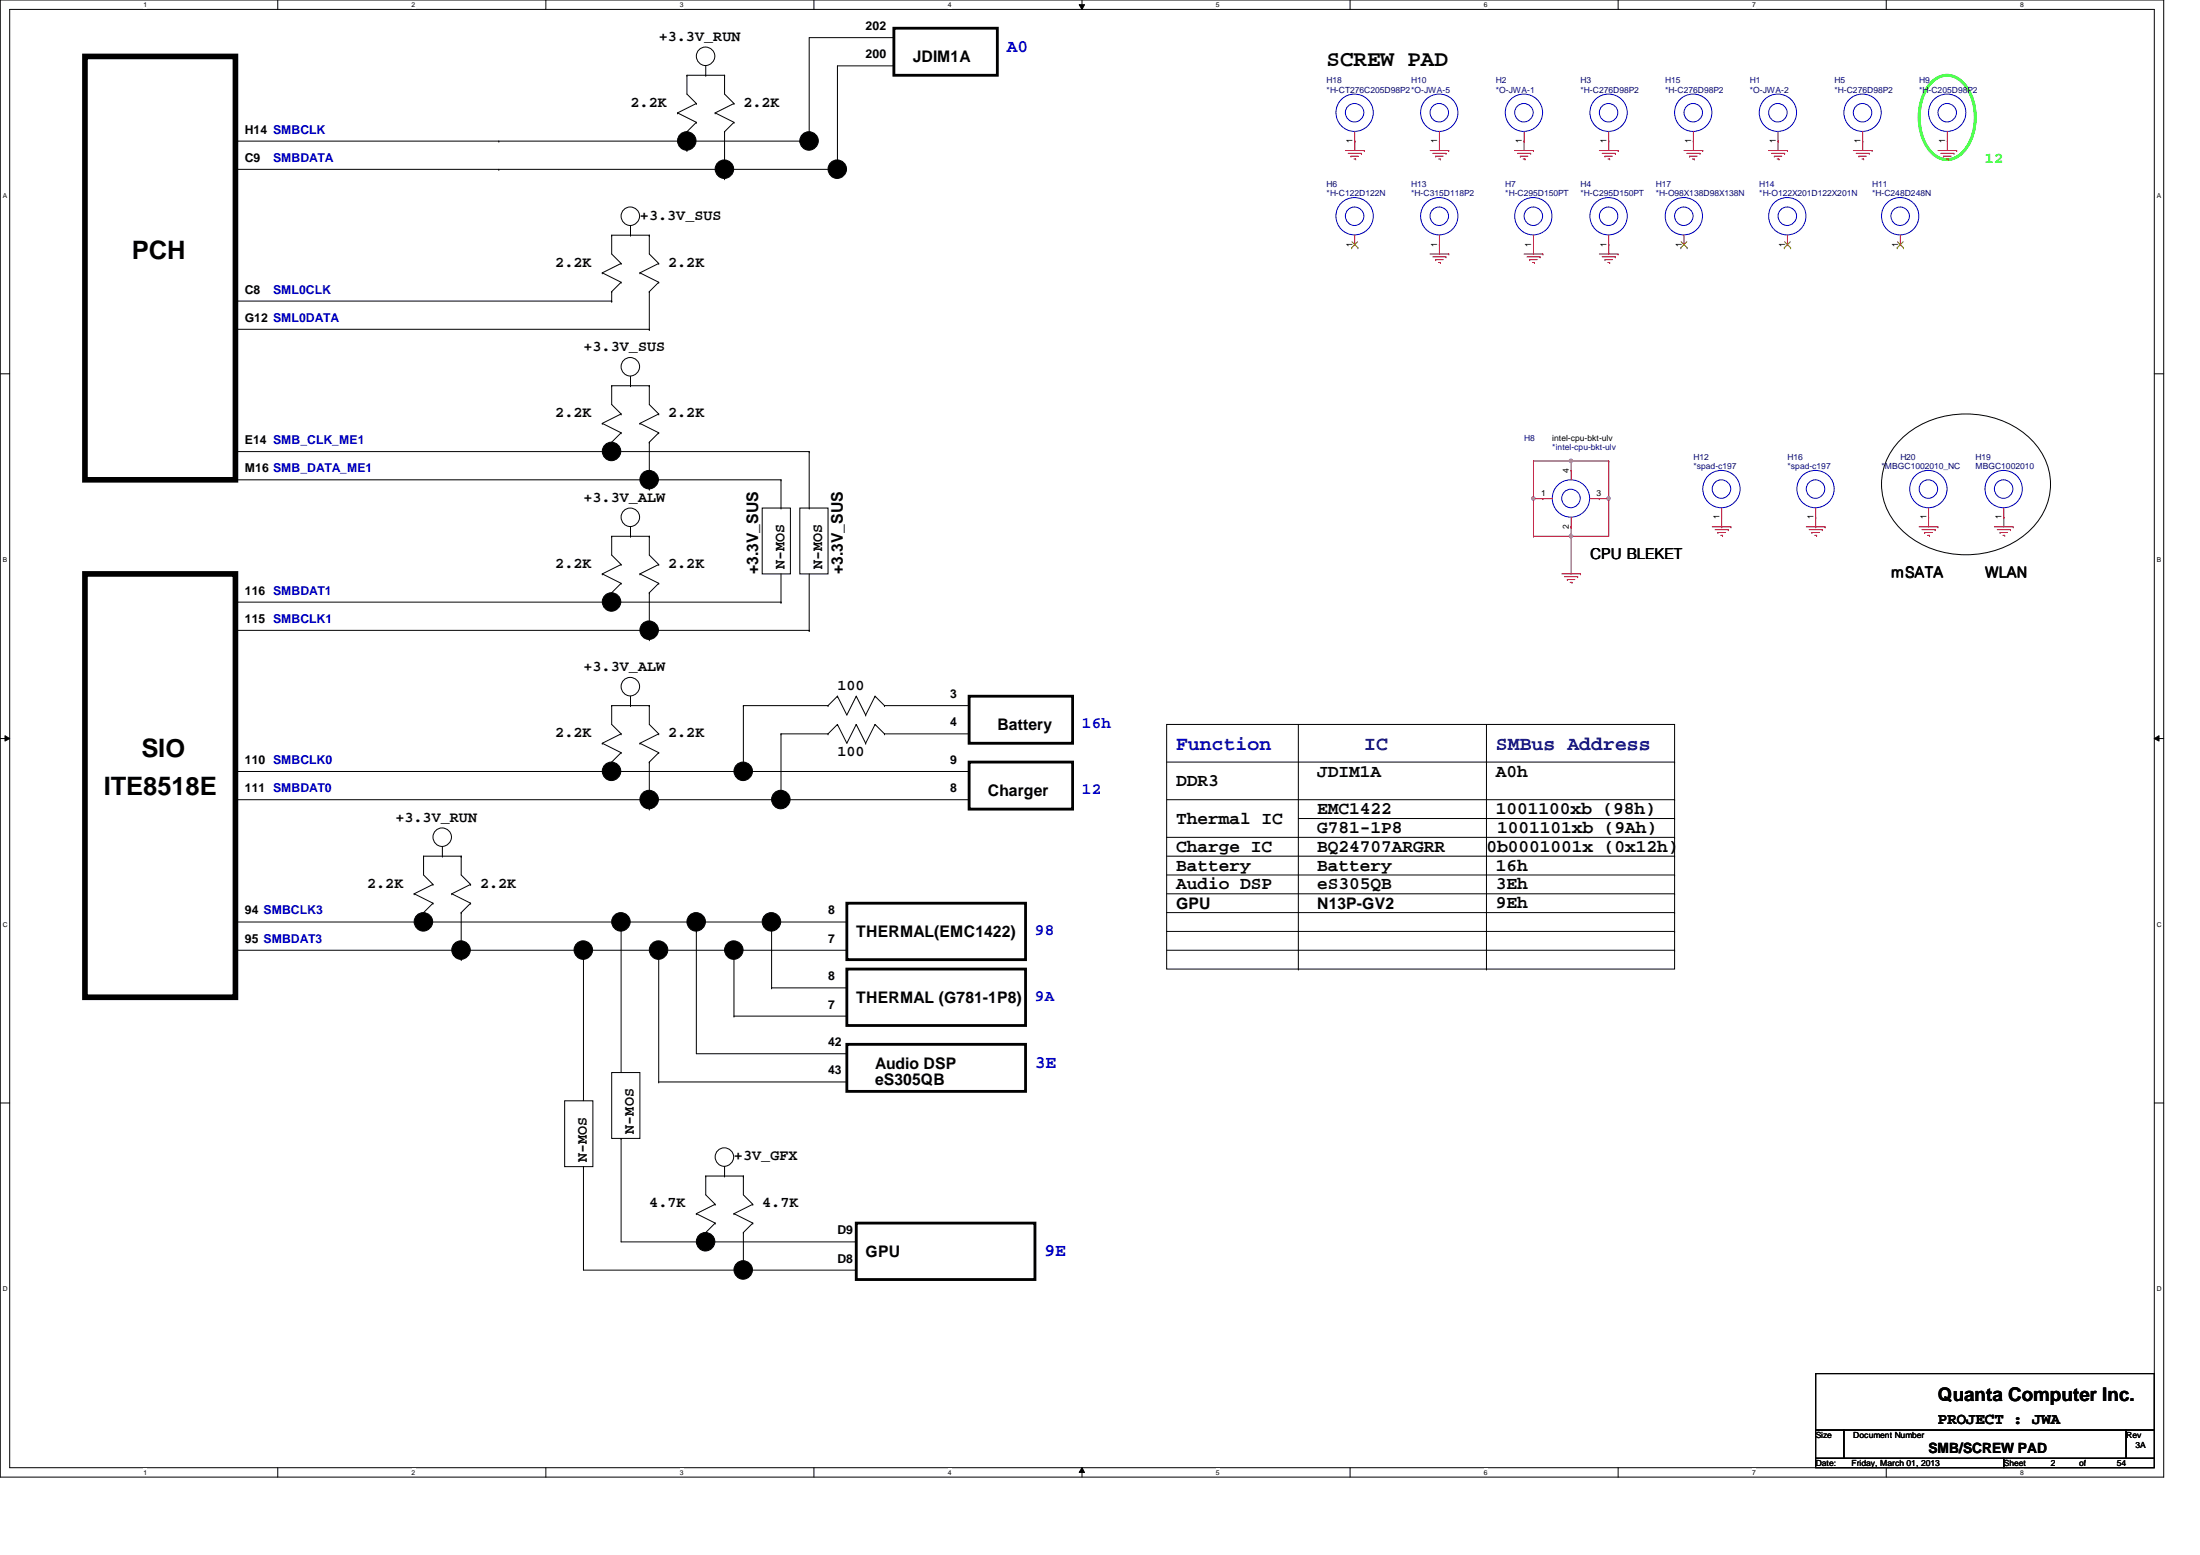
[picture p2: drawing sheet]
<svg xmlns="http://www.w3.org/2000/svg" width="297mm" height="210mm" viewBox="0 0 297 210" stroke-linecap="round" stroke-linejoin="round" font-family="sans-serif">
<path d="M0 0h292.1v199.4h-292.1zM1.3 1.3h289.6v196.8h-289.6z" fill="none" stroke="#000" stroke-width=".14"/>
<g fill="#fff">
<path d="M19.4 .1h.5v1h-.5z"/>
<path d="M19.4 198.2h.5v1.1h-.5z"/>
</g>
<path d="M37.5 0v1.3M37.5 198.1v1.3" fill="none" stroke="#000" stroke-width=".14"/>
<g fill="#fff">
<path d="M55.6 .1h.5v1h-.5z"/>
<path d="M55.6 198.2h.5v1.1h-.5z"/>
</g>
<path d="M73.7 0v1.3M73.7 198.1v1.3" fill="none" stroke="#000" stroke-width=".14"/>
<g fill="#fff">
<path d="M91.8 .1h.5v1h-.5z"/>
<path d="M91.8 198.2h.5v1.1h-.5z"/>
</g>
<path d="M109.9 0v1.3M109.9 198.1v1.3" fill="none" stroke="#000" stroke-width=".14"/>
<g fill="#fff">
<path d="M128 .1h.5v1h-.5z"/>
<path d="M128 198.2h.5v1.1h-.5z"/>
</g>
<path d="M145.7 .6h.7l-.3 .7zM146.1 0v1.3M146.1 198.1l.3 .7h-.7zM146.1 198.1v1.3" fill="none" stroke="#000" stroke-width=".14"/>
<path d="M145.7 .6h.7l-.3 .7zM146.1 198.1l.3 .7h-.7z" fill="#000"/>
<g fill="#fff">
<path d="M164.2 .1h.5v1h-.5z"/>
<path d="M164.2 198.2h.5v1.1h-.5z"/>
</g>
<path d="M182.3 0v1.3M182.3 198.1v1.3" fill="none" stroke="#000" stroke-width=".14"/>
<g fill="#fff">
<path d="M200.4 .1h.5v1h-.5z"/>
<path d="M200.4 198.2h.5v1.1h-.5z"/>
</g>
<path d="M218.5 0v1.3M218.5 198.1v1.3" fill="none" stroke="#000" stroke-width=".14"/>
<g fill="#fff">
<path d="M236.6 .1h.5v1h-.5z"/>
<path d="M236.6 198.2h.5v1.1h-.5z"/>
</g>
<path d="M254.7 0v1.3M254.7 198.1v1.3" fill="none" stroke="#000" stroke-width=".14"/>
<g fill="#fff">
<path d="M272.8 .1h.5v1h-.5z"/>
<path d="M272.8 198.2h.5v1.1h-.5z"/>
<path d="M.4 25.9h.5v1h-.5z"/>
<path d="M291.2 25.9h.6v1h-.6z"/>
<path d="M.4 75.1h.6v1h-.6z"/>
<path d="M291.2 75.1h.6v1h-.6z"/>
</g>
<path d="M0 50.5h1.3M290.9 50.5h1.2" fill="none" stroke="#000" stroke-width=".14"/>
<g fill="#fff">
<path d="M.4 124.3h.6v1h-.6z"/>
<path d="M291.2 124.3h.6v1h-.6z"/>
</g>
<path d="M0 99.7h1.3M.7 99.3l.6 .4-.6 .3zM290.9 99.7l.6-.4v.7zM290.9 99.7h1.2" fill="none" stroke="#000" stroke-width=".14"/>
<path d="M.7 99.3l.6 .4-.6 .3zM290.9 99.7l.6-.4v.7z" fill="#000"/>
<g fill="#fff">
<path d="M.4 173.5h.6v1h-.6z"/>
<path d="M291.2 173.5h.6v1h-.6z"/>
</g>
<g fill="none" stroke="#000" stroke-width=".14">
<path d="M31.8 19h76.2M67.3 19h.1M91.5 15.2h.1M91.5 15.2l2.5 1.3M92.7 10.2h.1M92.7 17.8h.1M92.7 10.2v2.5l1.3 1.3M92.7 17.8v2.5M92.7 10.2h5.1M94 14h.1M94 16.5h.1M94 14l-2.5 1.2"/>
<path d="M94 16.5l-1.3 1.3M95.3 10.2h.1M95.3 8.9v1.3M96.6 15.2h.1M96.6 15.2l2.5 1.3M97.8 10.2h.1M97.8 17.8h.1M97.8 10.2v2.5l1.3 1.3M97.8 17.8v6.3M99.1 14h.1M99.1 16.5h.1M99.1 14l-2.5 1.2"/>
<path d="M99.1 16.5l-1.3 1.3M108 19h.1M109.3 19h.1M120.7 5.1h.1M120.7 8.9h.1M120.7 5.1h-11.4v13.9M120.7 8.9h-7.6v14M31.8 22.9h81.3M67.3 22.9h.1M81.3 36.8h.1M81.3 36.8l2.6 1.3M82.6 31.7h.1"/>
<path d="M82.6 39.4h.1M82.6 31.7v2.6l1.3 1.3M82.6 39.4v1.2M82.6 31.7h5.1M83.9 38.1h.1M83.9 35.6h.1M83.9 38.1l-1.3 1.3M83.9 35.6l-2.6 1.2M85.1 31.7h.1M85.1 30.5v1.2M86.4 36.8h.1M86.4 36.8l2.5 1.3"/>
<path d="M87.7 31.7h.1M87.7 39.4h.1M87.7 31.7v2.6l1.2 1.3M87.7 39.4v5M88.9 35.6h.1M88.9 38.1h.1M88.9 38.1l-1.2 1.3M88.9 35.6l-2.5 1.2M92.7 20.3h.1M97.8 24.1h.1M113.1 22.9h.1M31.8 40.6h50.8"/>
<path d="M31.8 44.4h55.9M81.3 57.1h.1M81.3 57.1l2.6 1.3M82.6 40.6h.1M82.6 59.7h.1M82.6 52.1h.1M82.6 52.1v2.5l1.3 1.3M82.6 52.1h5.1M83.9 55.9h.1M83.9 58.4h.1M83.9 58.4l-1.3 1.3M83.9 55.9l-2.6 1.2"/>
<path d="M85.1 52.1h.1M85.1 50.8v1.3M86.4 57.1h.1M86.4 57.1l2.5 1.3M87.7 44.4h.1M87.7 59.7h.1M87.7 52.1h.1M87.7 52.1v2.5l1.2 1.3M87.7 59.7v6.3M88.9 55.9h.1M88.9 58.4h.1M88.9 58.4l-1.2 1.3"/>
<path d="M88.9 55.9l-2.5 1.2M256.9 59.1a13 13 0 0 1 17.1 0 8.3 8.3 0 0 1 0 12.6 13 13 0 0 1-17.1 0 8.4 8.4 0 0 1 0-12.6zM31.8 61h77.5M31.8 64.8h73.6M81.3 77.5h.1M81.3 77.5l2.6 1.2M82.6 72.4h.1M82.6 72.4v2.5l1.3 1.3M82.6 72.4h5.1M83.9 76.2h.1M83.9 78.7h.1M83.9 78.7l-1.3 1.3"/>
<path d="M83.9 76.2l-2.6 1.3M85.1 72.4h.1M85.1 71.1v1.3M86.4 77.5h.1M86.4 77.5l2.5 1.2M87.7 72.4h.1M87.7 66h.1M87.7 72.4v2.5l1.2 1.3M88.9 76.2h.1M88.9 78.7h.1M88.9 78.7l-1.2 1.3M88.9 76.2l-2.5 1.3"/>
<path d="M102.9 68.6h3.8v8.9h-3.8zM105.4 68.6h.1M105.4 64.8h.1M105.4 64.8v3.8M105.4 77.5v3.8M108 68.6h3.8v8.9h-3.8zM109.3 68.6h.1M109.3 61h.1M109.3 61v7.6M109.3 77.5v7.6M31.8 85.1h77.5M31.8 81.3h73.6"/>
<path d="M82.6 80h.1M82.6 95.2h.1M82.6 95.2v2.6l1.3 1.3M82.6 95.2h5.1M83.9 99.1h.1M83.9 99.1l-2.6 1.2M85.1 95.2h.1M85.1 94v1.2M87.7 80h.1M87.7 86.4h.1M87.7 95.2h.1M87.7 80v6.4"/>
<path d="M87.7 95.2v2.6l1.2 1.3M88.9 99.1h.1M88.9 99.1l-2.5 1.2M100.4 95.2h.1M100.4 95.2h11.4M100.4 95.2v8.9M105.4 81.3h.1M105.4 99.1h.1M105.4 99.1v8.8M105.4 99.1h6.4M109.3 85.1h.1M111.8 95.2h.1"/>
<path d="M111.8 99.1h.1M113.1 94h.1M113.1 97.8h.1M113.1 94l1.2 2.5 1.3-2.5M113.1 94l-1.3 1.2M113.1 97.8l1.2 2.5 1.3-2.5M113.1 97.8l-1.3 1.3M115.6 94h.1M115.6 97.8h.1M115.6 94l1.3 2.5M115.6 97.8l1.3 2.5M116.9 96.5h.1"/>
<path d="M118.1 94h.1M118.1 97.8h.1M118.1 94l-1.2 2.5M118.1 94l1.3 1.2M118.1 97.8l-1.2 2.5M118.1 97.8l1.3 1.3M119.4 95.2h.1M119.4 99.1h.1M119.4 95.2h11.4M119.4 99.1h11.4M130.8 95.2h.1M130.8 99.1h.1"/>
<path d="M157.5 97.8h68.6v33h-68.6zM175.3 97.8v33M200.7 97.8v33M31.8 107.9h99M31.8 104.1h99M57.2 115.6h.1M57.2 115.6h5.1M57.2 115.6v2.5l1.3 1.3M58.5 119.4h.1M58.5 119.4l-2.6 1.2M59.7 115.6h.1M59.7 114.3v1.3"/>
<path d="M62.3 115.6h.1M62.3 115.6v2.5l1.2 1.3M63.5 119.4h.1M63.5 119.4l-2.5 1.2M81.3 100.3h.1M81.3 100.3l2.6 1.3M82.6 102.9h.1M83.9 101.6h.1M83.9 101.6l-1.3 1.3M86.4 100.3h.1M86.4 100.3l2.5 1.3M87.7 102.9h.1"/>
<path d="M87.7 109.2h.1M87.7 102.9v6.3M88.9 101.6h.1M88.9 101.6l-1.2 1.3M116.9 100.3h.1M130.8 107.9h.1M130.8 104.1h.1M157.5 102.9h68.6M157.5 107.9h68.6M157.5 113h68.6M157.5 115.6h68.6M157.5 118.1h68.6"/>
<path d="M175.3 110.5h50.8M226.1 102.9h.1M226.1 107.9h.1M226.1 113h.1M226.1 110.5h.1M226.1 115.6h.1M226.1 118.1h.1M31.8 128.3h82.5M31.8 124.5h82.5M55.9 120.6h.1M55.9 120.6l2.6 1.3M57.2 123.2h.1"/>
<path d="M58.5 121.9h.1M58.5 121.9l-1.3 1.3M61 120.6h.1M61 120.6l2.5 1.3M62.3 123.2h.1M62.3 129.5h.1M62.3 123.2v6.3M63.5 121.9h.1M63.5 121.9l-1.2 1.3M78.8 128.3h.1M78.8 128.3v20.3M83.9 124.5h.1"/>
<path d="M83.9 124.5v20.3M88.9 129.5v16.5M94 125.7h.1M94 125.7v16.5h20.3M99.1 137.2h.1M99.1 128.3v8.9M99.1 137.2h15.2M104.2 128.3h.1M104.2 124.5h.1M104.2 133.3h.1M104.2 124.5v8.8M104.2 133.3h10.1"/>
<path d="M114.3 128.3h.1M114.3 124.5h.1M114.3 133.3h.1M114.3 137.2h.1M157.5 128.3h68.6M157.5 120.6h68.6M157.5 123.2h68.6M157.5 125.7h68.6M175.3 130.8h.1M200.7 130.8h.1M226.1 120.6h.1M226.1 123.2h.1"/>
<path d="M226.1 125.7h.1M226.1 128.3h.1M0 148.9h1.3M76.2 148.6h3.8v8.9h-3.8zM78.8 157.5h.1M78.8 157.5v13.9h36.8M82.6 144.8h3.8v8.9h-3.8zM83.9 153.7h.1M83.9 153.7v13.9h31.7M88.9 146h.1M88.9 146h25.4M95.3 158.7h.1"/>
<path d="M95.3 158.7v2.6l1.3 1.3M95.3 158.7h5.1M97.8 158.7h.1M97.8 157.5v1.2M100.4 158.7h.1M100.4 158.7v2.6l1.2 1.3M114.3 142.2h.1M114.3 146h.1M290.9 148.9h1.2M94 163.8h.1M94 163.8l2.6 1.3M95.3 166.4h.1"/>
<path d="M95.3 167.6h.1M95.3 166.4v1.2M96.6 165.1h.1M96.6 162.6h.1M96.6 165.1l-1.3 1.3M96.6 162.6l-2.6 1.2M99.1 163.8h.1M99.1 163.8l2.5 1.3M100.4 171.4h.1M100.4 166.4h.1M100.4 166.4v5M101.6 162.6h.1"/>
<path d="M101.6 165.1h.1M101.6 165.1l-1.2 1.3M101.6 162.6l-2.5 1.2M115.6 167.6h.1M115.6 171.4h.1"/>
<circle cx="92.7" cy="19" r="1.25"/>
<circle cx="95.3" cy="7.6" r="1.25"/>
<circle cx="109.2" cy="19" r="1.25"/>
<circle cx="85.1" cy="29.2" r="1.25"/>
<circle cx="97.8" cy="22.8" r="1.25"/>
<circle cx="113" cy="22.8" r="1.25"/>
<circle cx="85.1" cy="49.5" r="1.25"/>
<circle cx="82.6" cy="60.9" r="1.25"/>
<circle cx="85.1" cy="69.8" r="1.25"/>
<circle cx="87.6" cy="64.7" r="1.25"/>
<circle cx="82.6" cy="81.3" r="1.25"/>
<circle cx="85.1" cy="92.7" r="1.25"/>
<circle cx="87.6" cy="85.1" r="1.25"/>
<circle cx="59.7" cy="113" r="1.25"/>
<circle cx="82.6" cy="104.1" r="1.25"/>
<circle cx="87.6" cy="107.9" r="1.25"/>
<circle cx="100.3" cy="104.1" r="1.25"/>
<circle cx="105.4" cy="107.9" r="1.25"/>
<circle cx="57.2" cy="124.4" r="1.25"/>
<circle cx="62.2" cy="128.2" r="1.25"/>
<circle cx="78.8" cy="128.2" r="1.25"/>
<circle cx="83.8" cy="124.4" r="1.25"/>
<circle cx="88.9" cy="128.2" r="1.25"/>
<circle cx="94" cy="124.4" r="1.25"/>
<circle cx="99.1" cy="128.2" r="1.25"/>
<circle cx="104.2" cy="124.4" r="1.25"/>
<circle cx="97.8" cy="156.2" r="1.25"/>
<circle cx="95.3" cy="167.6" r="1.25"/>
<circle cx="100.3" cy="171.4" r="1.25"/>
</g>
<g fill="#000">
<circle cx="92.7" cy="19" r="1.25"/>
<circle cx="109.2" cy="19" r="1.25"/>
<circle cx="97.8" cy="22.8" r="1.25"/>
<circle cx="113" cy="22.8" r="1.25"/>
<circle cx="82.6" cy="60.9" r="1.25"/>
<circle cx="87.6" cy="64.7" r="1.25"/>
<circle cx="82.6" cy="81.3" r="1.25"/>
<circle cx="87.6" cy="85.1" r="1.25"/>
<circle cx="82.6" cy="104.1" r="1.25"/>
<circle cx="87.6" cy="107.9" r="1.25"/>
<circle cx="100.3" cy="104.1" r="1.25"/>
<circle cx="105.4" cy="107.9" r="1.25"/>
<circle cx="57.2" cy="124.4" r="1.25"/>
<circle cx="62.2" cy="128.2" r="1.25"/>
<circle cx="78.8" cy="128.2" r="1.25"/>
<circle cx="83.8" cy="124.4" r="1.25"/>
<circle cx="88.9" cy="128.2" r="1.25"/>
<circle cx="94" cy="124.4" r="1.25"/>
<circle cx="99.1" cy="128.2" r="1.25"/>
<circle cx="104.2" cy="124.4" r="1.25"/>
<circle cx="95.3" cy="167.6" r="1.25"/>
<circle cx="100.3" cy="171.4" r="1.25"/>
</g>
<path d="M120.7 3.8h14v6.4h-14zM130.8 94h14v6.3h-14zM130.8 102.9h14v6.3h-14zM114.3 121.9h24.2v7.6h-24.2zM114.3 130.8h24.2v7.6h-24.2zM114.3 141h24.2v6.3h-24.2zM115.6 165.1h24.1v7.6h-24.1z" fill="none" stroke="#000" stroke-width=".38"/>
<path d="M11.5 7.6h20.3v57.2h-20.3zM11.5 77.5h20.3v57.1h-20.3z" fill="none" stroke="#000" stroke-width=".76"/>
<path d="M261 10.9a2.82 2.82 0 0 1 4.3 .6 7.6 7.6 0 0 1 0 8.7 2.87 2.87 0 0 1-4.8 0 7.7 7.7 0 0 1 0-8.7z" fill="none" stroke="#0f0" stroke-width=".38"/>
<g fill="none" stroke="#800040" stroke-width=".14">
<path d="M182.9 19h.1M182.9 19v1.3M194.3 19h.1M194.3 19v1.3M205.8 19h.1M205.8 19v1.3M217.2 19h.1M217.2 19v1.3M228.6 19h.1M228.6 19v1.3M240.1 19h.1M240.1 19v1.3"/>
<path d="M251.5 19h.1M251.5 19v1.3M262.9 19h.1M262.9 19v1.3M194.3 33h.1M194.3 33v1.3M207 33h.1M207 33v1.3M217.2 33h.1M217.2 33v1.3M212.1 72.4h.1M212.1 72.4v5.1"/>
<path d="M260.4 69.8h.1M260.4 69.8v1.3"/>
</g>
<path d="M211.9 72.2h.4v.1v.2l-.2 .1-.2-.1z" fill-rule="evenodd" fill="#f0f"/>
<path d="M211.9 72.2h.4v.1v.2l-.2 .1-.2-.1z" fill="none" stroke="#f0f" stroke-width=".14"/>
<path d="M217.2 62.2h.1M217.2 62.2v5.1" fill="none" stroke="#800040" stroke-width=".14"/>
<path d="M217 67.1h.3l.1 .2-.1 .1-.1 .1-.2-.1z" fill-rule="evenodd" fill="#f0f"/>
<path d="M217 67.1h.3l.1 .2-.1 .1-.1 .1-.2-.1z" fill="none" stroke="#f0f" stroke-width=".14"/>
<path d="M207 62.2h.1M207 62.2v5.1" fill="none" stroke="#800040" stroke-width=".14"/>
<path d="M206.9 67.1h.3l.1 .2-.1 .1-.2 .1-.1-.1z" fill-rule="evenodd" fill="#f0f"/>
<path d="M206.9 67.1h.3l.1 .2-.1 .1-.2 .1-.1-.1z" fill="none" stroke="#f0f" stroke-width=".14"/>
<path d="M212.1 72.4h.1M212.1 71.1h.1M212.1 62.2h.1M212.1 72.4h5.1M212.1 62.2v1.3M212.1 71.1v1.3" fill="none" stroke="#800040" stroke-width=".14"/>
<path d="M211.9 62h.4v.2v.2h-.2h-.2z" fill-rule="evenodd" fill="#f0f"/>
<path d="M211.9 62h.4v.2v.2h-.2h-.2z" fill="none" stroke="#f0f" stroke-width=".14"/>
<g fill="none" stroke="#800040" stroke-width=".14">
<path d="M207 62.2h.1M207 67.3h.1M207 72.4h.1M207 62.2h10.2M207 67.3v5.1M207 72.4h5.1M207 67.3h1.3M212.1 62.2h.1M215.9 67.3h.1M215.9 67.3h1.3M217.2 67.3h.1M217.2 67.3v5.1"/>
<path d="M232.4 71.1h.1M232.4 69.8v1.3M245.1 71.1h.1M245.1 69.8v1.3M270.5 69.8h.1M270.5 69.8v1.3"/>
</g>
<g fill="none" stroke="#f00" stroke-width=".14">
<path d="M182.9 19h.1M182.9 17.8v1.2M194.3 19h.1M194.3 17.8v1.2M205.8 19h.1M205.8 17.8v1.2M217.2 19h.1M217.2 17.8v1.2M228.6 19h.1M228.6 17.8v1.2M240.1 19h.1M240.1 17.8v1.2"/>
<path d="M251.5 19h.1M251.5 17.8v1.2M262.9 19h.1M262.9 17.8v1.2M181.6 20.3h2.6M182 20.7h1.8M182.4 21.1h.1M182.4 21.1h1M182.8 21.5h.2M182.9 33h.1M182.9 31.7v1.3M183 21.5h.1"/>
<path d="M183.8 20.7h.1M184.2 20.3h.1M193.1 20.3h2.5M193.1 34.3h2.5M193.5 20.7h1.7M193.5 34.7h1.7M193.8 21.1h.1M193.8 35.1h.1M193.8 21.1h1.1M193.8 35.1h1.1M194.2 21.5h.3M194.2 35.4h.3"/>
<path d="M194.3 33h.1M194.3 31.7v1.3M194.5 21.5h.1M194.5 35.4h.1M195.2 20.7h.1M195.2 34.7h.1M195.6 20.3h.1M195.6 34.3h.1M204.5 20.3h2.5M204.9 20.7h1.8M205.3 21.1h.1M205.3 21.1h1"/>
<path d="M205.7 21.5h.2M205.8 34.3h2.5M205.9 21.5h.1M206.2 34.7h1.7M206.5 35.1h.1M206.5 35.1h1.1M206.7 20.7h.1M206.9 35.4h.3M207 20.3h.1M207 33h.1M207 31.7v1.3M207.2 35.4h.1"/>
<path d="M207.9 34.7h.1M208.3 34.3h.1M215.9 20.3h2.6M215.9 34.3h2.6M216.3 20.7h1.8M216.3 34.7h1.8M216.7 21.1h.1M216.7 35.1h.1M216.7 21.1h1M216.7 35.1h1M217.1 21.5h.2M217.1 35.4h.2"/>
<path d="M217.2 33h.1M217.2 31.7v1.3M217.3 21.5h.1M217.3 35.4h.1M218.1 20.7h.1M218.1 34.7h.1M218.5 20.3h.1M218.5 34.3h.1M227.4 33h.1M227.4 20.3h2.5M227.4 31.7v1.3M227.7 20.7h1.8"/>
<path d="M228.1 21.1h.1M228.1 21.1h1M228.5 21.5h.3M228.8 21.5h.1M229.5 20.7h.1M229.9 20.3h.1M238.8 20.3h2.5M239.2 20.7h1.8M239.6 21.1h.1M239.6 21.1h1M239.9 21.5h.3M240.2 21.5h.1"/>
<path d="M241 20.7h.1M241.3 20.3h.1M241.3 33h.1M241.3 31.7v1.3M250.2 20.3h2.6M250.6 20.7h1.8M251 21.1h.1M251 21.1h1M251.4 21.5h.2M251.6 21.5h.1M252.4 20.7h.1M252.8 20.3h.1"/>
<path d="M256.6 33h.1M256.6 31.7v1.3M261.7 20.3h2.5M262 20.7h1.8M262.4 21.1h.1M262.4 21.1h1M262.8 21.5h.3M263.1 21.5h.1M263.8 20.7h.1M264.2 20.3h.1M208.3 67.3h.1M208.3 67.3h1.3"/>
<path d="M210.9 77.5h2.5M211.2 77.9h1.8M211.6 78.2h.1M211.6 78.2h1M212 78.6h.3M212.1 63.5h.1M212.1 71.1h.1M212.1 63.5v1.3M212.1 69.8v1.3M212.3 78.6h.1M213 77.9h.1M213.4 77.5h.1"/>
<path d="M214.7 67.3h1.2M215.9 67.3h.1M231.2 71.1h2.5M231.6 71.5h1.7M231.9 71.9h.1M231.9 71.9h1.1M232.3 72.3h.3M232.4 69.8h.1M232.4 68.6v1.2M232.6 72.3h.1M233.3 71.5h.1M233.7 71.1h.1"/>
<path d="M243.9 71.1h2.5M244.3 71.5h1.7M244.6 71.9h.1M244.6 71.9h1.1M245 72.3h.3M245.1 69.8h.1M245.1 68.6v1.2M245.3 72.3h.1M246 71.5h.1M246.4 71.1h.1M259.1 71.1h2.6M259.5 71.5h1.8"/>
<path d="M259.9 71.9h.1M259.9 71.9h1M260.3 72.3h.2M260.4 69.8h.1M260.4 68.6v1.2M260.5 72.3h.1M261.3 71.5h.1M261.7 71.1h.1M269.3 71.1h2.5M269.7 71.5h1.7M270 71.9h.1M270 71.9h1.1"/>
<path d="M270.4 72.3h.3M270.5 69.8h.1M270.5 68.6v1.2M270.7 72.3h.1M271.4 71.5h.1M271.8 71.1h.1"/>
</g>
<path d="M245.1 185.4h45.8v7.6h-45.8zM245.1 193h3.9v3.8h-3.9zM245.1 196.8h25.4v1.3h-25.4zM249 193h38.1v3.8h-38.1zM270.5 196.8h20.4v1.3h-20.4zM287.1 193h3.8v3.8h-3.8z" fill="none" stroke="#000" stroke-width=".14"/>
<g fill="none" stroke="#00f" stroke-width=".14">
<circle cx="182.9" cy="15.2" r="2.52"/>
<circle cx="182.9" cy="15.2" r="1.25"/>
<circle cx="194.3" cy="15.2" r="2.52"/>
<circle cx="194.3" cy="15.2" r="1.25"/>
<circle cx="205.8" cy="15.2" r="2.52"/>
<circle cx="205.8" cy="15.2" r="1.25"/>
<circle cx="217.2" cy="15.2" r="2.52"/>
<circle cx="217.2" cy="15.2" r="1.25"/>
<circle cx="228.6" cy="15.2" r="2.52"/>
<circle cx="228.6" cy="15.2" r="1.25"/>
<circle cx="240" cy="15.2" r="2.52"/>
<circle cx="240" cy="15.2" r="1.25"/>
<circle cx="251.5" cy="15.2" r="2.52"/>
<circle cx="251.5" cy="15.2" r="1.25"/>
<circle cx="262.9" cy="15.2" r="2.52"/>
<circle cx="262.9" cy="15.2" r="1.25"/>
<circle cx="182.9" cy="29.2" r="2.52"/>
<circle cx="182.9" cy="29.2" r="1.25"/>
<circle cx="194.3" cy="29.2" r="2.52"/>
<circle cx="194.3" cy="29.2" r="1.25"/>
<circle cx="207" cy="29.2" r="2.52"/>
<circle cx="207" cy="29.2" r="1.25"/>
<circle cx="217.2" cy="29.2" r="2.52"/>
<circle cx="217.2" cy="29.2" r="1.25"/>
<circle cx="227.3" cy="29.2" r="2.52"/>
<circle cx="227.3" cy="29.2" r="1.25"/>
<circle cx="241.3" cy="29.2" r="2.52"/>
<circle cx="241.3" cy="29.2" r="1.25"/>
<circle cx="256.6" cy="29.2" r="2.52"/>
<circle cx="256.6" cy="29.2" r="1.25"/>
<circle cx="212.1" cy="67.3" r="2.52"/>
<circle cx="212.1" cy="67.3" r="1.25"/>
<circle cx="232.4" cy="66" r="2.52"/>
<circle cx="232.4" cy="66" r="1.25"/>
<circle cx="245.1" cy="66" r="2.52"/>
<circle cx="245.1" cy="66" r="1.25"/>
<circle cx="260.4" cy="66" r="2.52"/>
<circle cx="260.4" cy="66" r="1.25"/>
<circle cx="270.5" cy="66" r="2.52"/>
<circle cx="270.5" cy="66" r="1.25"/>
</g>
<g fill="none" stroke="#804000" stroke-width=".14">
<path d="M182.5 33.4h.1M182.5 32.6l.8 .8M183.3 32.6l-.8 .8M183.3 33.4h.1M226.9 33.4h.1M227 32.6l.8 .8M227.7 32.6l-.8 .8M227.8 33.4h.1M240.9 33.4h.1M241 32.6l.8 .8M241.7 32.6l-.8 .8M241.8 33.4h.1"/>
<path d="M256.2 33.4h.1M256.2 32.6l.8 .8M257 32.6l-.8 .8M257 33.4h.1"/>
</g>
<path d="M211.9 72.2h.4v.1v.2l-.2 .1-.2-.1z" fill-rule="evenodd" fill="#f0f"/>
<path d="M211.9 72.2h.4v.1v.2l-.2 .1-.2-.1z" fill="none" stroke="#f0f" stroke-width=".14"/>
<path d="M217 67.1h.3l.1 .2-.1 .1-.1 .1-.2-.1z" fill-rule="evenodd" fill="#f0f"/>
<path d="M217 67.1h.3l.1 .2-.1 .1-.1 .1-.2-.1z" fill="none" stroke="#f0f" stroke-width=".14"/>
<path d="M206.9 67.1h.3l.1 .2-.1 .1-.2 .1-.1-.1z" fill-rule="evenodd" fill="#f0f"/>
<path d="M206.9 67.1h.3l.1 .2-.1 .1-.2 .1-.1-.1z" fill="none" stroke="#f0f" stroke-width=".14"/>
<path d="M211.9 62h.4v.2v.2h-.2h-.2z" fill-rule="evenodd" fill="#f0f"/>
<path d="M211.9 62h.4v.2v.2h-.2h-.2z" fill="none" stroke="#f0f" stroke-width=".14"/>
<g font-size="3.4">
<text x="17.8" y="34.9">PCH</text>
<text x="14" y="107.3">ITE8518E</text>
<text x="19.1" y="102.2">SIO</text>
</g>
<text font-size="3" x="179.1" y="8.9">SCREW PAD</text>
<text font-size="2.7" fill="#0000a0" x="158.8" y="101.3">Function</text>
<g font-size="2.7" fill="#000080">
<text x="184.2" y="101.3">IC</text>
<text x="202" y="101.3">SMBus Address</text>
</g>
<text font-size="2.5" x="261.7" y="189.1">Quanta Computer Inc.</text>
<g font-size="2.4" fill="#00f">
<text x="135.9" y="7">A0</text>
<text x="139.7" y="144.2">3E</text>
<text x="141" y="169.6">9E</text>
</g>
<g font-size="2.4">
<text x="158.8" y="106.1">DDR3</text>
<text x="177.8" y="104.8">JDIM1A</text>
<text x="202" y="104.8">A0h</text>
<text x="158.8" y="111.2">Thermal IC</text>
<text x="177.8" y="109.9">EMC1422</text>
<text x="177.8" y="112.4">G781-1P8</text>
<text x="202" y="109.9">1001100xb (98h)</text>
<text x="202.1" y="112.4">1001101xb (9Ah)</text>
<text x="158.8" y="115">Charge IC</text>
<text x="158.8" y="117.5">Battery</text>
<text x="177.8" y="115">BQ24707ARGRR</text>
<text x="177.8" y="117.5">Battery</text>
<text x="200.7" y="115">0b0001001x (0x12h)</text>
<text x="202" y="117.5">16h</text>
<text x="158.8" y="120.1">Audio DSP</text>
<text x="177.8" y="120.1">eS305QB</text>
<text x="202" y="122.6">9Eh</text>
<text x="202" y="120.1">3Eh</text>
</g>
<g font-size="2.2">
<text x="123.2" y="8.4">JDIM1A</text>
<text x="102.4" y="77.5" transform="rotate(-90 102.4 77.5)">+3.3V_SUS</text>
<text x="113.8" y="77.5" transform="rotate(-90 113.8 77.5)">+3.3V_SUS</text>
<text x="134.7" y="98.6">Battery</text>
<text x="133.4" y="107.4">Charger</text>
<text x="158.8" y="122.7">GPU</text>
<text x="177.8" y="122.7">N13P-GV2</text>
<text x="115.6" y="126.5">THERMAL(EMC1422)</text>
<text x="115.6" y="135.4">THERMAL (G781-1P8)</text>
<text x="118.1" y="144.3">Audio DSP</text>
<text x="118.1" y="146.5">eS305QB</text>
<text x="116.9" y="169.7">GPU</text>
<text x="261.7" y="192.3">PROJECT : JWA</text>
</g>
<g font-size="2.2" fill="#00f">
<text x="146.1" y="98.3">16h</text>
<text x="146.1" y="107.2">12</text>
<text x="139.7" y="126.2">98</text>
<text x="139.7" y="135.1">9A</text>
</g>
<g font-size="2">
<text x="88.9" y="5.5">+3.3V_RUN</text>
<text x="85.1" y="14.4">2.2K</text>
<text x="100.4" y="14.4">2.2K</text>
<text x="86.4" y="29.6">+3.3V_SUS</text>
<text x="75" y="36">2.2K</text>
<text x="90.2" y="36">2.2K</text>
<text x="78.8" y="47.4">+3.3V_SUS</text>
<text x="75" y="56.3">2.2K</text>
<text x="90.2" y="56.3">2.2K</text>
<text x="78.8" y="67.7">+3.3V_ALW</text>
<text x="75" y="76.6">2.2K</text>
<text x="90.2" y="76.6">2.2K</text>
<text x="105.9" y="76.8" transform="rotate(-90 105.9 76.8)">N-MOS</text>
<text x="111" y="76.8" transform="rotate(-90 111 76.8)">N-MOS</text>
<text x="214.8" y="75.4">CPU BLEKET</text>
<text x="255.3" y="77.9">mSATA</text>
<text x="268" y="78">WLAN</text>
<text x="78.8" y="90.6">+3.3V_ALW</text>
<text x="113.1" y="93.1">100</text>
<text x="75" y="99.5">2.2K</text>
<text x="90.2" y="99.5">2.2K</text>
<text x="113.1" y="102">100</text>
<text x="53.4" y="110.9">+3.3V_RUN</text>
<text x="49.6" y="119.8">2.2K</text>
<text x="64.8" y="119.8">2.2K</text>
<text x="85.6" y="153" transform="rotate(-90 85.6 153)">N-MOS</text>
<text x="79.2" y="156.8" transform="rotate(-90 79.2 156.8)">N-MOS</text>
<text x="99.1" y="156.6">+3V_GFX</text>
<text x="87.7" y="163">4.7K</text>
<text x="102.9" y="163">4.7K</text>
</g>
<text font-size="2" fill="#0f0" x="268" y="22">12</text>
<text font-size="1.9" x="260.4" y="196.1">SMB/SCREW PAD</text>
<g font-size="1.7">
<text x="116.9" y="4.1">202</text>
<text x="116.9" y="7.9">200</text>
<text x="33.1" y="18">H14 SMBCLK</text>
<text x="33.1" y="21.8">C9</text>
<text x="33.1" y="39.6">C8</text>
<text x="33.1" y="43.4">G12 SML0DATA</text>
<text x="33.1" y="59.9">E14 SMB_CLK_ME1</text>
<text x="33.1" y="63.8">M16 SMB_DATA_ME1</text>
<text x="33.1" y="80.3">116 SMBDAT1</text>
<text x="33.1" y="84.1">115 SMBCLK1</text>
<text x="128.3" y="94.2">3</text>
<text x="128.3" y="98">4</text>
<text x="33.1" y="103.1">110 SMBCLK0</text>
<text x="33.1" y="106.9">111 SMBDAT0</text>
<text x="128.3" y="103.1">9</text>
<text x="128.3" y="106.9">8</text>
<text x="33.1" y="123.4">94 SMBCLK3</text>
<text x="111.8" y="123.4">8</text>
<text x="33.1" y="127.3">95 SMBDAT3</text>
<text x="111.8" y="127.3">7</text>
<text x="111.8" y="132.3">8</text>
<text x="111.8" y="136.1">7</text>
<text x="111.8" y="141.2">42</text>
<text x="111.8" y="145">43</text>
<text x="113.1" y="166.6">D9</text>
<text x="113.1" y="170.4">D8</text>
</g>
<g font-size="1.7" fill="#00f">
<text x="36.9" y="21.8">SMBDATA</text>
<text x="36.9" y="39.6">SML0CLK</text>
</g>
<g font-size="1.1" fill="#000080">
<text x="179.1" y="11.3">H18</text>
<text x="190.5" y="11.3">H10</text>
<text x="202" y="11.3">H2</text>
<text x="213.4" y="11.3">H3</text>
<text x="224.8" y="11.3">H15</text>
<text x="236.3" y="11.3">H1</text>
<text x="247.7" y="11.3">H5</text>
<text x="259.1" y="11.3">H9</text>
<text x="179.1" y="12.5">*H-CT276C205D98P2*O-JWA-5</text>
<text x="202" y="12.5">*O-JWA-1</text>
<text x="213.4" y="12.5">*H-C276D98P2</text>
<text x="224.8" y="12.5">*H-C276D98P2</text>
<text x="236.3" y="12.5">*O-JWA-2</text>
<text x="247.7" y="12.5">*H-C276D98P2</text>
<text x="259.1" y="12.5">*H-C205D98P2</text>
<text x="179.1" y="25.2">H6</text>
<text x="179.1" y="26.5">*H-C122D122N</text>
<text x="190.5" y="25.2">H13</text>
<text x="190.5" y="26.5">*H-C315D118P2</text>
<text x="203.2" y="25.2">H7</text>
<text x="203.2" y="26.5">*H-C295D150PT</text>
<text x="213.4" y="25.2">H4</text>
<text x="213.4" y="26.5">*H-C295D150PT</text>
<text x="223.6" y="25.2">H17</text>
<text x="223.6" y="26.5">*H-O98X138D98X138N</text>
<text x="237.5" y="25.2">H14</text>
<text x="237.5" y="26.5">*H-O122X201D122X201N</text>
<text x="252.8" y="25.2">H11</text>
<text x="252.8" y="26.5">*H-C248D248N</text>
<text x="205.8" y="59.5">H8</text>
<text x="209.6" y="60.8">*intel-cpu-bkt-ulv</text>
<text x="228.6" y="62.1">H12</text>
<text x="228.6" y="63.3">*spad-c197</text>
<text x="241.3" y="62.1">H16</text>
<text x="241.3" y="63.3">*spad-c197</text>
<text x="254" y="63.3">*MBGC1002010_NC</text>
<text x="256.6" y="62.1">H20</text>
<text x="266.7" y="62.1">H19</text>
<text x="266.7" y="63.3">MBGC1002010</text>
</g>
<g font-size="1.1">
<text x="182.6" y="19.3" transform="rotate(-90 182.6 19.3)">1</text>
<text x="194.1" y="19.3" transform="rotate(-90 194.1 19.3)">1</text>
<text x="205.5" y="19.3" transform="rotate(-90 205.5 19.3)">1</text>
<text x="216.9" y="19.3" transform="rotate(-90 216.9 19.3)">1</text>
<text x="228.3" y="19.3" transform="rotate(-90 228.3 19.3)">1</text>
<text x="239.8" y="19.3" transform="rotate(-90 239.8 19.3)">1</text>
<text x="251.2" y="19.3" transform="rotate(-90 251.2 19.3)">1</text>
<text x="262.6" y="19.3" transform="rotate(-90 262.6 19.3)">1</text>
<text x="182.6" y="33.3" transform="rotate(-90 182.6 33.3)">1</text>
<text x="194.1" y="33.3" transform="rotate(-90 194.1 33.3)">1</text>
<text x="206.8" y="33.3" transform="rotate(-90 206.8 33.3)">1</text>
<text x="216.9" y="33.3" transform="rotate(-90 216.9 33.3)">1</text>
<text x="227.1" y="33.3" transform="rotate(-90 227.1 33.3)">1</text>
<text x="241" y="33.3" transform="rotate(-90 241 33.3)">1</text>
<text x="256.3" y="33.3" transform="rotate(-90 256.3 33.3)">1</text>
<text x="209.6" y="59.5">intel-cpu-bkt-ulv</text>
<text x="211.8" y="63.9" transform="rotate(-90 211.8 63.9)">4</text>
<text x="208.1" y="67">1</text>
<text x="211.8" y="71.4" transform="rotate(-90 211.8 71.4)">2</text>
<text x="215.6" y="67">3</text>
<text x="232.2" y="70.1" transform="rotate(-90 232.2 70.1)">1</text>
<text x="244.9" y="70.1" transform="rotate(-90 244.9 70.1)">1</text>
<text x="260.1" y="70.1" transform="rotate(-90 260.1 70.1)">1</text>
<text x="270.3" y="70.1" transform="rotate(-90 270.3 70.1)">1</text>
<text x="245.1" y="194.1">Size</text>
<text x="245.1" y="198">Date:</text>
<text x="250" y="198">Friday, March 01, 2013</text>
<text x="250.2" y="194.1">Document Number</text>
<text x="270.5" y="198">Sheet</text>
<text x="276.9" y="198">2</text>
<text x="280.7" y="198">of</text>
<text x="285.8" y="198">54</text>
<text x="287.1" y="194.1">Rev</text>
<text x="288.3" y="195.4">3A</text>
</g>
<g font-size=".9">
<text x="19.4" y=".9">1</text>
<text x="55.6" y=".9">2</text>
<text x="91.8" y=".9">3</text>
<text x="128" y=".9">4</text>
<text x="164.2" y=".9">5</text>
<text x="200.4" y=".9">6</text>
<text x="236.6" y=".9">7</text>
<text x="272.8" y=".9">8</text>
<text x=".4" y="26.7">A</text>
<text x="291.2" y="26.7">A</text>
<text x=".4" y="75.9">B</text>
<text x="291.2" y="75.9">B</text>
<text x=".4" y="125.1">C</text>
<text x="291.2" y="125.1">C</text>
<text x=".4" y="174.3">D</text>
<text x="291.2" y="174.3">D</text>
<text x="19.4" y="199.1">1</text>
<text x="55.6" y="199.1">2</text>
<text x="91.8" y="199.1">3</text>
<text x="128" y="199.1">4</text>
<text x="164.2" y="199.1">5</text>
<text x="200.4" y="199.1">6</text>
<text x="236.6" y="199.1">7</text>
<text x="272.8" y="199.1">8</text>
</g>
</svg>
